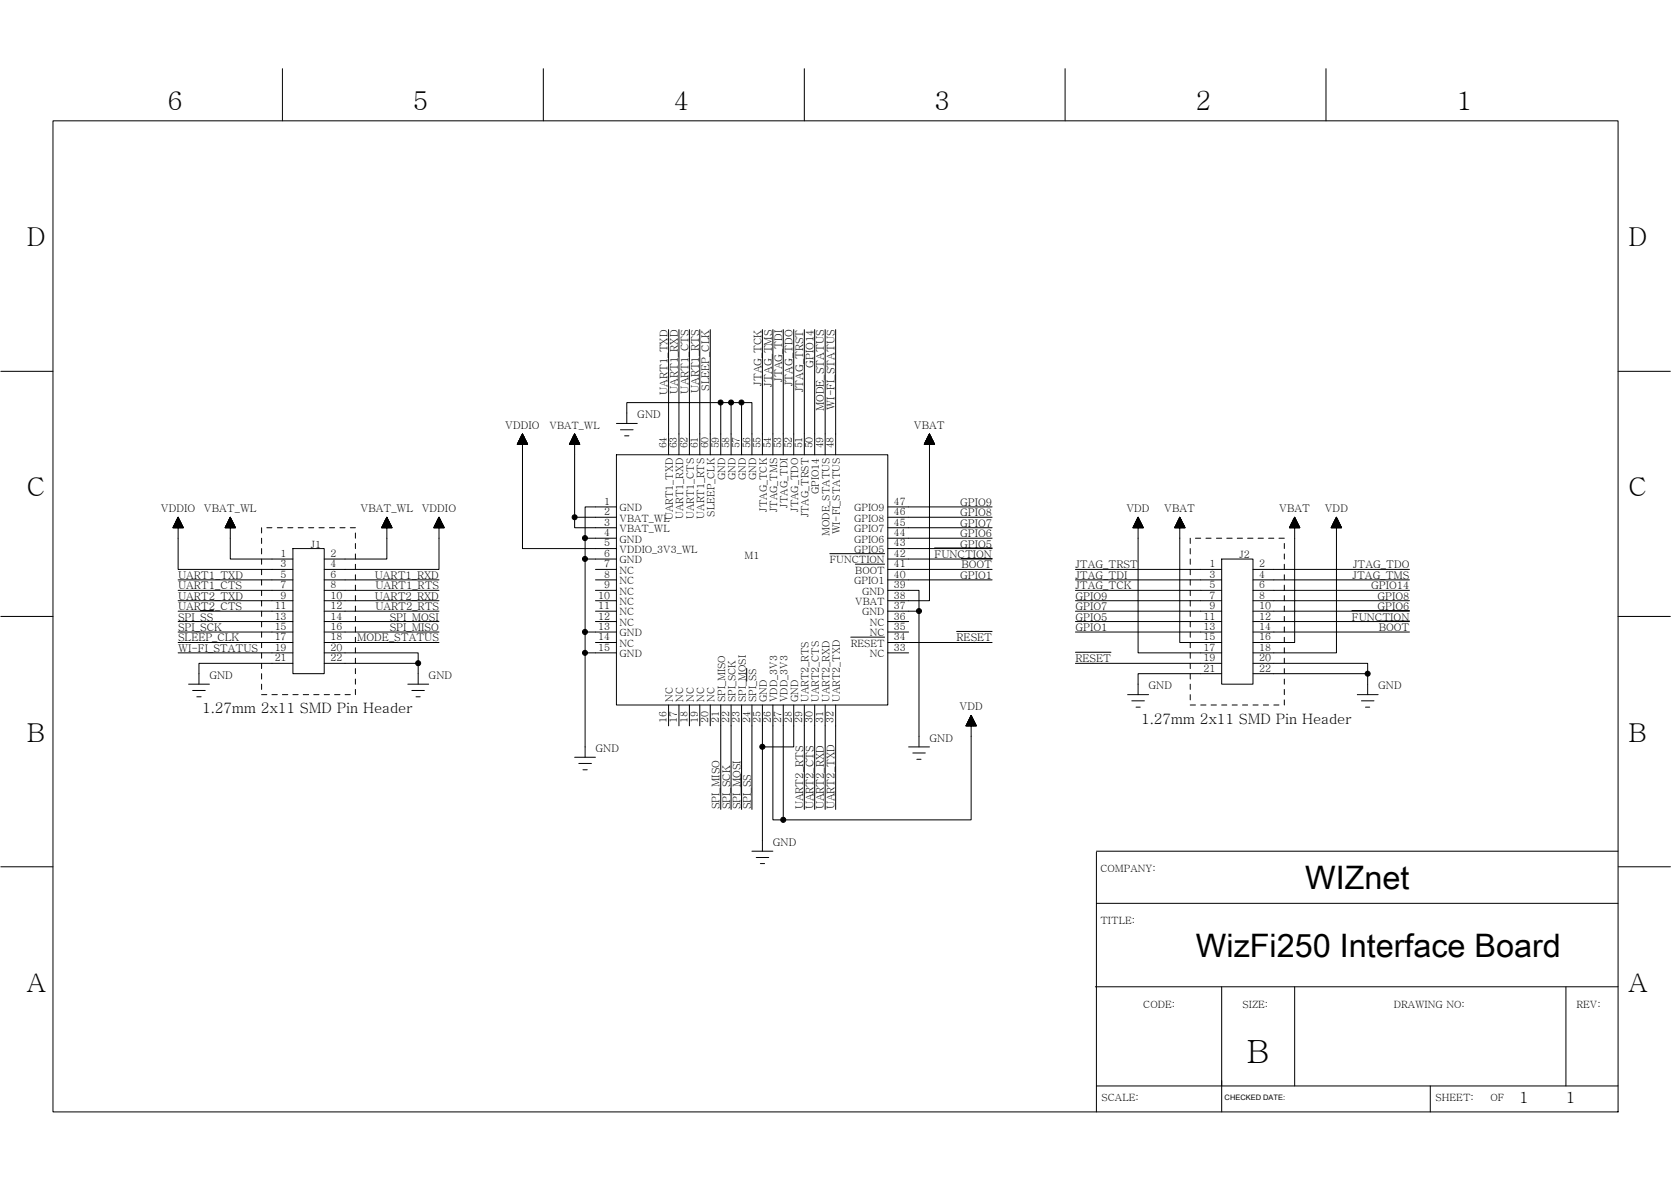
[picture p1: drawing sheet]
<svg xmlns="http://www.w3.org/2000/svg" width="297mm" height="210mm" viewBox="0 0 297 210" stroke-linecap="round" stroke-linejoin="round" font-family="sans-serif">
<g fill="none" stroke="#000" stroke-width=".18">
<path d="M50.2 12.2v9.3M96.6 12.2v9.3M143 12.2v9.3M189.3 12.2v9.3M235.7 12.2v9.3M9.4 21.5h278.2v176.2h-278.2zM118.8 58.6v22.3M120.7 58.6v22.3M122.6 58.6v22.3M124.4 58.6v22.3M126.3 58.6v22.3M135.5 58.6v22.3"/>
<path d="M137.4 58.6v22.3M139.2 58.6v22.3M141.1 58.6v22.3M143 58.6v22.3M144.8 58.6v22.3M146.7 58.6v22.3M148.5 58.6v22.3M.1 66h9.3M92 78.9v.1M92 78.9l1.8 .1h-1.9M92 78.8h1.7M92.1 79v-.2h1.6v.2"/>
<path d="M92.1 78.7h1.6M92.1 78.6v.4M92.1 78.6h1.5v.4M92.2 78.5h1.4M92.2 78.4v.6M92.2 78.5h1.3v.5M92.2 78.4h1.3M92.3 78.3v.7M92.3 78.3h1.2v.7M92.3 78.3h1.1M92.3 78.1v.9M92.3 78.2h1.1v.8"/>
<path d="M92.4 78.1h1M92.4 78v1M92.4 78h.9v1M92.5 78h.8M92.5 77.8v1.2M92.5 77.9h.7v1.1M92.6 77.8h.6M92.6 77.7v1.3M92.6 77.7h.6v1.3M92.6 77.7h.5M92.6 77.5v1.5M92.6 77.6h.5v1.4"/>
<path d="M92.7 77.5h.4M92.7 77.4h.3v1.6M92.8 77.2v1.8M92.8 77.3h.2v1.7M92.8 77.2h.1M92.9 77.2v1.8M92.9 77.2h.1M92.9 77.2l.9 1.8h-1.9l1-1.8v20.3h16.7M93 77.4h-.3v1.6M101.3 78.9v.1M101.3 78.9l1.8 .1h-1.9M101.3 78.8h1.7"/>
<path d="M101.3 79v-.2h1.7v.2M101.4 78.7h1.5M101.4 78.6v.4M101.4 78.6h1.5v.4M101.4 78.5h1.5M101.5 78.4v.6M101.5 78.5h1.3v.5M101.5 78.4h1.3M101.6 78.3v.7M101.6 78.3h1.1v.7M101.6 78.3h1.1M101.6 78.1v.9"/>
<path d="M101.6 78.2h1.1v.8M101.7 78.1h.9M101.7 78h.9v1M101.8 77.8v1.2M101.8 77.9h.7v1.1M101.8 77.8h.7M101.9 77.7v1.3M101.9 77.7h.6v1.3M101.9 77.7h.5M101.9 77.5v1.5M101.9 77.6h.5v1.4M102 77.5h.3"/>
<path d="M102 77.4v1.6M102 77.4h.3v1.6M102 77.4h.3M102.1 77.2v1.8M102.1 77.3h.1v1.7M102.1 77.2h.1M102.1 77.2l1 1.8h-1.9l.9-1.8v16.6h7.5M102.5 78h-.8v1M109.6 75.3h3.7M110.3 76.4h2.2M111 77.5h.8M128.1 71.6h-16.7v3.7"/>
<path d="M128.1 71.6v9.3M128.1 71.6h3.7M130 71.6v9.3M131.8 71.6h1.9v9.3M131.8 71.6v9.3M164.3 78.9l1.8 .1h-1.8M164.3 78.9v.1M164.4 78.8h1.7M164.4 79v-.2h1.6v.2M164.4 78.7h1.6M164.5 78.6h1.5v.4M164.5 78.6v.4"/>
<path d="M164.5 78.5h1.4M164.6 78.5h1.3v.5M164.6 78.4v.6M164.6 78.4h1.3M164.6 78.3h1.2v.7M164.6 78.3v.7M164.7 78.3h1.1M164.7 78.2h1v.8M164.7 78.1v.9M164.7 78.1h1M164.8 78h.8v1M164.8 78v1"/>
<path d="M164.8 78h.8M164.8 77.8v1.2M164.8 77.9h.8v1.1M164.9 77.8h.7M164.9 77.7v1.3M164.9 77.7h.6v1.3M165 77.7h.5M165 77.5v1.5M165 77.6h.5v1.4M165.1 77.5h.3M165.1 77.4h.3v1.6M165.1 77.2v1.8"/>
<path d="M165.1 77.3h.2v1.7M165.2 77.2h.1M165.2 77.2l.9 1.8h-1.8l.9-1.8v29.6h-7.4M165.2 77.2v1.8M165.3 77.4h-.2v1.6M287.6 66h9.3M30.8 93.7v.1h1.8M30.8 93.7l1.8 .1M30.8 93.7h1.7M30.9 93.8v-.2h1.6v.2M30.9 93.5h1.5M30.9 93.5h1.5v.3"/>
<path d="M30.9 93.4v.4M30.9 93.4h1.5M31 93.3h1.3v.5M31 93.3v.5M31 93.2h1.3M31.1 93.2h1.2v.6M31.1 93.1v.7M31.1 93.1h1.1M31.2 93v.8M31.2 93h1v.8M31.2 92.9h.9M31.2 92.9h.9v.9"/>
<path d="M31.3 92.7h.7v1.1M31.3 92.6v1.2M31.3 92.6h.7M31.4 92.5v1.3M31.4 92.6h.6v1.2M31.4 92.5h.5M31.4 92.4v1.4M31.4 92.4h.5v1.4M31.5 92.4h.3M31.5 92.2v1.6M31.5 92.3h.3v1.5M31.6 92.2h.2"/>
<path d="M31.6 92.1v1.7M31.6 92.1h.1v1.7M31.6 92.1h.1M31.7 92v1.8M31.7 92h.1M31.7 92l.9 1.8h-1.8l.9-1.8v9.2h20.4M32.1 92.8h-.8l-.1 1M40 93.7l1.8 .1M40 93.7v.1h1.9M40.1 93.7h1.7M40.1 93.8v-.2h1.6v.2M40.1 93.5h1.6"/>
<path d="M40.2 93.5h1.5v.3M40.2 93.4v.4M40.2 93.4h1.5M40.3 93.3h1.3v.5M40.3 93.3v.5M40.3 93.2h1.3M40.3 93.2h1.2v.6M40.3 93.1v.7M40.4 93.1h1.1M40.4 93v.8M40.4 93h1.1v.8M40.4 92.9h1"/>
<path d="M40.5 92.9h.9v.9M40.6 92.7h.7v1.1M40.6 92.5v1.3M40.6 92.6h.6v1.2M40.7 92.5h.5M40.7 92.4v1.4M40.7 92.4h.5v1.4M40.8 92.4h.3M40.8 92.2v1.6M40.8 92.3h.3v1.5M40.8 92.2h.3M40.8 92.1v1.7"/>
<path d="M40.8 92.1h.2v1.7M40.9 92.1h.1M40.9 92v1.8M40.9 92l1 1.8h-1.9l.9-1.8v7.4h11.2M40.9 92h.1M41.3 92.6h-.7v1.2M41.3 92.8h-.8v1M46.5 93.8v1M46.5 95.7v.9M46.5 97.5v1M46.5 99.4v.9M47.4 93.8h.9"/>
<path d="M49.3 93.8h.9M51.2 93.8h.9M52.1 97.5h5.5v22.3h-5.5zM53 93.8h.9M54.9 93.8h.9M56.7 93.8h.9M58.6 93.8h.9M60.4 93.8h.9M62.3 93.8h.9M63.2 94.8v.9M63.2 96.6v.9M63.2 98.5v.9"/>
<path d="M67.8 93.8h1.9M67.9 93.7v.1M67.9 93.7l1.8 .1M67.9 93.7h1.7M67.9 93.8v-.2h1.7v.2M68 93.5h1.5M68 93.4v.4M68 93.5h1.5v.3M68.1 93.4h1.4M68.1 93.3v.5M68.1 93.3h1.3v.5M68.1 93.2h1.3"/>
<path d="M68.2 93.1v.7M68.2 93.2h1.2v.6M68.2 93.1h1.1M68.2 93v.8M68.2 93h1.1v.8M68.3 92.9h1M68.3 92.8v1M68.3 92.9h.9v.9M68.3 92.8h.9M68.4 92.6v1.2M68.4 92.7h.7v1.1M68.4 92.6h.7"/>
<path d="M68.5 92.6h.6v1.2M68.6 92.4h.4v1.4M68.6 92.2v1.6M68.6 92.3h.3v1.5M68.6 92.2h.3M68.7 92.1h.1v1.7M68.8 92h.1M68.8 92v1.8M68.8 92l.9 1.8h-1.9l1-1.8v7.4h-11.2M68.8 92.1l-.1 1.7M69 92.4h-.4v1.4M69 92.5h-.5v1.3"/>
<path d="M77.1 93.8h1.9M77.1 93.7v.1M77.1 93.7l1.8 .1M77.2 93.7h1.7M77.2 93.8v-.2h1.7v.2M77.3 93.5h1.5M77.3 93.4v.4M77.3 93.5h1.5v.3M77.3 93.4h1.4M77.4 93.3v.5M77.4 93.3h1.3v.5M77.4 93.2h1.3"/>
<path d="M77.4 93.1v.7M77.4 93.2h1.2v.6M77.5 93.1h1.1M77.5 93v.8M77.5 93h1v.8M77.6 92.9h.9M77.6 92.8v1M77.6 92.9h.9v.9M77.6 92.8h.9M77.7 92.6v1.2M77.7 92.7h.7v1.1M77.7 92.6h.7"/>
<path d="M77.7 92.5v1.3M77.7 92.6h.6v1.2M77.8 92.5h.5M77.8 92.4v1.4M77.8 92.4h.4v1.4M77.8 92.4h.4M77.9 92.3h.3v1.5M78 92.1h.1v1.7M78 92h.1M78 92v1.8M78 92l1 1.8h-1.9l.9-1.8v9.2h-20.4M78.1 92.1l-.1 1.7"/>
<path d="M78.1 92.2h-.2v1.6M102.1 92h7.5M104 95.7h5.6M109.6 80.9h48.2v44.4h-48.2zM109.6 99.4h-5.6v13M109.6 90.1h-5.6v9.3M147.5 98.4h9.7M157.8 95.7h18.6M157.8 93.8h18.6M157.8 90.1h18.6M157.8 92h18.6M157.8 97.5h18.6"/>
<path d="M157.8 99.4h18.6M166.1 97.4h10.3M170.9 99.3h5.5M201.4 93.7l1.8 .1M201.4 93.7v.1h1.8M201.5 93.7h1.7M201.5 93.8v-.2h1.6v.2M201.5 93.5h1.6M201.6 93.5h1.5v.3M201.6 93.4v.4M201.6 93.4h1.4M201.7 93.3h1.3v.5"/>
<path d="M201.7 93.3v.5M201.7 93.2h1.2M201.7 93.2h1.2v.6M201.7 93.1v.7M201.8 93.1h1.1M201.8 93h1v.8M201.8 93v.8M201.8 92.9h1M201.9 92.9h.9v.9M201.9 92.6v1.2M201.9 92.7h.8v1.1M202 92.6h.6"/>
<path d="M202 92.5v1.3M202 92.6h.6v1.2M202.1 92.5h.5M202.1 92.4v1.4M202.1 92.4h.4v1.4M202.1 92.4h.4M202.2 92.2v1.6M202.2 92.3h.3v1.5M202.2 92.2h.2M202.2 92.1v1.7M202.2 92.1h.2v1.7M202.3 92.1h.1"/>
<path d="M202.3 92l.9 1.8h-1.8l.9-1.8v24.1h14.9M202.3 92v1.8M202.3 92h.1M202.7 92.8h-.8v1M208.8 93.7v.1h1.9M208.8 93.7l1.8 .1M208.9 93.7h1.7M208.9 93.8v-.2h1.7v.2M209 93.5h1.5M209 93.4v.4M209 93.5h1.5v.3M209 93.4h1.4"/>
<path d="M209.1 93.3v.5M209.1 93.3h1.3v.5M209.1 93.2h1.3M209.1 93.1v.7M209.1 93.2h1.2v.6M209.2 93.1h1.1M209.2 93v.8M209.2 93h1.1v.8M209.3 92.9h.9M209.3 92.9h.9v.9M209.4 92.6v1.2M209.4 92.7h.7v1.1"/>
<path d="M209.4 92.6h.7M209.4 92.6h.6v1.2M209.5 92.4h.4v1.4M209.6 92.2v1.6M209.6 92.3h.3v1.5M209.6 92.2h.2M209.7 92.1v1.7M209.7 92.1h.1v1.7M209.7 92.1h.1M209.7 92v1.8M209.7 92h.1M209.7 92l1 1.8h-1.9l.9-1.8v22.2h7.5"/>
<path d="M209.9 92.4h-.4v1.4M210 92.5h-.5l-.1 1.3M210.1 92.8h-.8v1M211.6 95.7v.9M211.6 97.5v1M211.6 99.4v.9M212.5 95.7h.9M214.4 95.7h.9M216.2 95.7h1M217.2 99.4h5.5v22.2h-5.5zM218.1 95.7h.9M219.9 95.7h1"/>
<path d="M221.8 95.7h.9M223.6 95.7h1M225.5 95.7h.9M227.3 95.7h1M228.3 96.6v.9M228.3 98.5v.9M229.3 93.7v.1M229.3 93.7l1.8 .1h-1.9M229.3 93.7h1.7M229.3 93.8v-.2h1.7v.2M229.4 93.5h1.5M229.4 93.4v.4"/>
<path d="M229.4 93.5h1.5v.3M229.4 93.4h1.4M229.5 93.3v.5M229.5 93.3h1.3v.5M229.5 93.2h1.3M229.5 93.1v.7M229.5 93.2h1.2v.6M229.6 93.1h1.1M229.6 93v.8M229.6 93h1v.8M229.7 92.9h.9M229.7 92.8v1"/>
<path d="M229.7 92.9h.9v.9M229.7 92.8h.8M229.8 92.6v1.2M229.8 92.7h.7v1.1M229.8 92.6h.7M229.8 92.6h.6v1.2M229.9 92.4v1.4M229.9 92.4h.5v1.4M230 92.4h.3M230 92.2v1.6M230 92.3h.3v1.5M230 92.2h.2"/>
<path d="M230.1 92.1v1.7M230.1 92.1h.1v1.7M230.1 92.1h.1M230.1 92v1.8M230.1 92h.1M230.1 92l1 1.8h-1.9l.9-1.8v22.2h-7.4M230.4 92.5h-.5l-.1 1.3M236.7 93.7v.1M236.7 93.7l1.8 .1h-1.9M236.7 93.7h1.7M236.7 93.8v-.2h1.7v.2M236.8 93.5h1.5"/>
<path d="M236.8 93.4v.4M236.8 93.5h1.5v.3M236.9 93.4h1.4M236.9 93.3v.5M236.9 93.3h1.3v.5M236.9 93.2h1.3M237 93.1v.7M237 93.2h1.1v.6M237 93.1h1.1M237 93v.8M237 93h1.1v.8M237.1 92.9h.9"/>
<path d="M237.1 92.8v1M237.1 92.9h.9v.9M237.1 92.8h.9M237.2 92.6v1.2M237.2 92.7h.7v1.1M237.2 92.6h.7M237.3 92.5v1.3M237.3 92.6h.5v1.2M237.3 92.5h.5M237.3 92.4h.5v1.4M237.4 92.2v1.6M237.4 92.3h.3v1.5"/>
<path d="M237.4 92.2h.3M237.5 92.1h.1v1.7M237.6 92v1.8M237.6 92h.1M237.6 92l.9 1.8h-1.9l1-1.8v24.1h-14.9M237.6 92.1l-.1 1.7M237.7 92.4h-.3l-.1 1.4M.1 109.6h9.3M31.7 103.1h20.4M31.7 105h20.4M31.7 106.8h20.4M31.7 108.7h20.4"/>
<path d="M31.7 110.5h20.4M31.7 112.4h20.4M31.7 114.2h20.4M31.7 116.1h20.4M35.6 108.6h2.3M46.5 101.2v1M46.5 103.1v.9M46.5 105v.9M46.5 106.8v1M46.5 108.7v.9M46.5 110.5v1M46.5 112.4v.9"/>
<path d="M46.5 114.2v1M46.5 116.1v.9M46.5 117.9v1M46.5 119.8v.9M52.1 117.9h-16.7v3.7M57.6 116.1h16.7v1.8M63.2 100.3v.9M63.2 102.2v.9M63.2 104v1M63.2 105.9v.9M63.2 107.8v.9M63.2 109.6v.9"/>
<path d="M63.2 111.5v.9M63.2 113.3v.9M63.2 115.2v.9M63.2 117v.9M63.2 118.9v.9M74.3 117.9v3.7M74.3 117.9h-16.7M78 103.1h-20.4M78 105h-20.4M78 106.8h-20.4M78 108.7h-20.4M78 110.5h-20.4"/>
<path d="M78 112.4h-20.4M78 114.2h-20.4M104 116.1v18.5M105.9 101.2h3.7M105.9 103.1h3.7M105.9 105h3.7M105.9 106.8h3.7M105.9 108.7h3.7M105.9 110.5h3.7M105.9 114.2h3.7M109.6 112.4h-5.6v3.7h5.6M132.7 118.8v2.3"/>
<path d="M151.2 113.3h6M152 100.3h5.2M157.8 105h5.6v3.7h-5.6M157.8 101.2h18.6M157.8 103.1h18.6M157.8 110.5h3.7M157.8 112.4h3.7M157.8 114.2h18.6M157.8 116.1h3.7M163.4 108.7v24.1M170 112.3h6.4M191.2 106.8h26"/>
<path d="M191.2 108.7h26M191.2 110.5h26M191.2 112.4h26M191.2 117.9h26M191.2 101.2h26M191.2 103.1h26M191.2 105h26M191.2 116h6.3M211.6 101.2v1M211.6 103.1v.9M211.6 105v.9M211.6 106.8v1"/>
<path d="M211.6 108.7v.9M211.6 110.5v1M211.6 112.4v.9M211.6 114.2v1M211.6 116.1v.9M211.6 117.9v1M211.6 119.8v.9M217.2 119.8h-14.9v3.7M222.7 117.9h20.4v1.9M228.3 100.3v.9M228.3 102.2v.9M228.3 104v1"/>
<path d="M228.3 105.9v.9M228.3 107.8v.9M228.3 109.6v.9M228.3 111.5v.9M228.3 113.3v.9M228.3 115.2v.9M228.3 117v.9M228.3 118.9v.9M240.3 108.6h10.2M243.1 119.8h-20.4M243.1 119.8v3.7M245.1 110.4h5.4"/>
<path d="M250.5 105h-27.8M250.5 106.8h-27.8M250.5 108.7h-27.8M250.5 110.5h-27.8M250.5 112.4h-27.8M250.5 101.2h-27.8M250.5 103.1h-27.8M287.6 109.6h9.3M33.5 121.6h3.7M34.2 122.8h2.3M35 123.9h.7M46.5 121.6v1"/>
<path d="M46.5 123.5h.9M48.3 123.5h1M50.2 123.5h1M52.1 123.5h.9M53.9 123.5h1M55.8 123.5h.9M57.6 123.5h1M59.5 123.5h.9M61.3 123.5h1M63.2 120.7v.9M63.2 122.6v.9M72.5 121.6h3.7"/>
<path d="M73.2 122.8h2.2M74 123.9h.7M102.1 134.6h3.8M102.9 135.7h2.2M103.6 136.9h.8M118.8 125.3v3.8M120.7 125.3v3.8M122.6 125.3v3.8M124.4 125.3v3.8M126.3 125.3v3.8M128.1 125.3v18.6M130 125.3v18.6"/>
<path d="M131.7 137.6v2.4M131.8 125.3v18.6M133.7 125.3v18.6M135.5 125.3v7.5h5.6v-7.5M135.5 132.8v18.5M137.4 125.3v20.5h1.8M139.2 125.3v20.5M143 125.3v18.6M144.8 125.3v18.6M146.7 125.3v18.6M148.5 125.3v18.6M161.5 132.8h3.7"/>
<path d="M162.3 133.9h2.2M163 135h.7M171.7 129.1h1.9M171.7 129v.1M171.7 129l1.8 .1M171.8 128.9h1.7M171.8 128.8v.3M171.8 128.9h1.7v.2M171.8 128.8h1.6M171.9 128.7v.4M171.9 128.7h1.5v.4M171.9 128.6h1.5"/>
<path d="M172 128.5v.6M172 128.5h1.3v.6M172 128.5h1.3M172.1 129.1v-.7h1.1v.7M172.1 128.3h1.1M172.1 128.2v.9M172.1 128.2h1v.9M172.2 128.2h.9M172.2 128v1.1M172.2 128.1h.9v1M172.2 128h.9M172.3 127.9v1.2"/>
<path d="M172.3 128h.7v1.1M172.3 127.9h.7M172.3 127.7v1.4M172.3 127.8h.6v1.3M172.4 127.7h.5M172.4 127.6v1.5M172.4 127.7h.5v1.4M172.5 127.6h.3M172.5 127.4v1.7M172.5 127.5h.3v1.6M172.5 127.4h.2M172.6 127.3v1.8"/>
<path d="M172.6 127.4h.1v1.7M172.6 127.3h.1M172.6 127.2v1.9M172.6 127.2h.1M172.6 127.2l1 1.9h-1.9l.9-1.9v18.6h-33.4M200.4 123.5h3.8M201.2 124.6h2.2M201.9 125.7h.8M211.6 121.6v1M211.6 123.5v.9M211.6 125.3h.9M213.4 125.3h1"/>
<path d="M215.3 125.3h.9M217.2 125.3h.9M219 125.3h.9M220.9 125.3h.9M222.7 125.3h.9M224.6 125.3h.9M226.4 125.3h.9M228.3 120.7v.9M228.3 122.6v.9M228.3 124.4v.9M241.3 123.5h3.7M242 124.6h2.2"/>
<path d="M242.7 125.7h.8M.1 154.1h9.3M133.7 151.3h3.7M134.4 152.5h2.2M135.2 153.5h.7M194.9 151.5v46.2M194.9 151.3h92.7M287.7 154.1h9.2M194.7 175.5h92.9M194.9 160.6h92.7M217.2 175.5v22.2M230.1 175.5v17.6"/>
<path d="M278.4 175.5v17.6M194.9 193.1h92.7M254.3 193.1v4.6"/>
</g>
<g fill="#000" stroke="#000" stroke-width=".18">
<circle cx="128.1" cy="71.6" r=".45"/>
<circle cx="130" cy="71.6" r=".45"/>
<circle cx="131.8" cy="71.6" r=".45"/>
<circle cx="102.1" cy="92" r=".45"/>
<circle cx="104" cy="99.4" r=".45"/>
<circle cx="104" cy="95.7" r=".45"/>
<circle cx="74.3" cy="117.9" r=".45"/>
<circle cx="104" cy="112.4" r=".45"/>
<circle cx="104" cy="116.1" r=".45"/>
<circle cx="163.4" cy="108.6" r=".45"/>
<circle cx="243.1" cy="119.8" r=".45"/>
<circle cx="135.5" cy="132.8" r=".45"/>
<circle cx="139.2" cy="145.8" r=".45"/>
</g>
<g font-size="5.8">
<text x="232" y="158.1">WIZnet</text>
<text x="212.6" y="170.1">WizFi250 Interface Board</text>
</g>
<text font-size="5.7" x="221.6" y="189">B</text>
<g font-size="4.6">
<text x="29.8" y="19.6">6</text>
<text x="73.4" y="19.6">5</text>
<text x="119.8" y="19.6">4</text>
<text x="166.1" y="19.6">3</text>
<text x="212.5" y="19.6">2</text>
<text x="258.9" y="19.6">1</text>
<text x="4.8" y="43.7">D</text>
<text x="289.5" y="43.7">D</text>
<text x="4.8" y="88.3">C</text>
<text x="289.5" y="88.3">C</text>
<text x="4.8" y="131.8">B</text>
<text x="289.5" y="131.8">B</text>
<text x="4.8" y="176.4">A</text>
<text x="289.5" y="176.4">A</text>
</g>
<g font-size="2.8">
<text x="270" y="196.1">1</text>
<text x="278.4" y="196.1">1</text>
</g>
<g font-size="2.5">
<text x="35.9" y="126.9">1.27mm 2x11 SMD Pin Header</text>
<text x="202.9" y="128.7">1.27mm 2x11 SMD Pin Header</text>
</g>
<g font-size="1.9">
<text x="144.6" y="65.4" transform="rotate(-90 144.6 65.4)">GPIO14</text>
<text x="118.7" y="70.2" transform="rotate(-90 118.7 70.2)">UART1_TXD</text>
<text x="120.5" y="70" transform="rotate(-90 120.5 70)">UART1_RXD</text>
<text x="122.4" y="70" transform="rotate(-90 122.4 70)">UART1_CTS</text>
<text x="124.2" y="69.9" transform="rotate(-90 124.2 69.9)">UART1_RTS</text>
<text x="126.1" y="69.5" transform="rotate(-90 126.1 69.5)">SLEEP_CLK</text>
<text x="135.4" y="68.6" transform="rotate(-90 135.4 68.6)">JTAG_TCK</text>
<text x="137.2" y="68.7" transform="rotate(-90 137.2 68.7)">JTAG_TMS</text>
<text x="139.1" y="67.9" transform="rotate(-90 139.1 67.9)">JTAG_TDI</text>
<text x="140.9" y="68.6" transform="rotate(-90 140.9 68.6)">JTAG_TDO</text>
<text x="142.8" y="69.7" transform="rotate(-90 142.8 69.7)">JTAG_TRST</text>
<text x="89.8" y="76.2">VDDIO</text>
<text x="113.3" y="74.4">GND</text>
<text x="146.5" y="73.2" transform="rotate(-90 146.5 73.2)">MODE_STATUS</text>
<text x="148.3" y="72.8" transform="rotate(-90 148.3 72.8)">WI-FI_STATUS</text>
<text x="162.5" y="76.2">VBAT</text>
<text x="170.7" y="89.9">GPIO9</text>
<text x="28.6" y="91">VDDIO</text>
<text x="36.3" y="91">VBAT_WL</text>
<text x="64.1" y="91">VBAT_WL</text>
<text x="75" y="91">VDDIO</text>
<text x="170.7" y="95.5">GPIO6</text>
<text x="170.7" y="93.7">GPIO7</text>
<text x="170.7" y="91.8">GPIO8</text>
<text x="200.2" y="91">VDD</text>
<text x="207" y="91">VBAT</text>
<text x="227.4" y="91">VBAT</text>
<text x="235.5" y="91">VDD</text>
<text x="166.1" y="99.2">FUNCTION</text>
<text x="170.7" y="97.4">GPIO5</text>
<text x="170.9" y="101.1">BOOT</text>
<text x="191.2" y="101.1">JTAG_TRST</text>
<text x="240.5" y="101.1">JTAG_TDO</text>
<text x="31.7" y="102.9">UART1_TXD</text>
<text x="31.7" y="104.8">UART1_CTS</text>
<text x="31.7" y="106.6">UART2_TXD</text>
<text x="66.6" y="102.9">UART1_RXD</text>
<text x="66.6" y="106.6">UART2_RXD</text>
<text x="66.7" y="104.8">UART1_RTS</text>
<text x="170.7" y="102.9">GPIO1</text>
<text x="191.2" y="102.9">JTAG_TDI</text>
<text x="191.2" y="104.8">JTAG_TCK</text>
<text x="191.2" y="106.6">GPIO9</text>
<text x="240.5" y="102.9">JTAG_TMS</text>
<text x="243.8" y="104.8">GPIO14</text>
<text x="244.9" y="106.6">GPIO8</text>
<text x="31.7" y="112.2">SPI_SCK</text>
<text x="31.7" y="108.5">UART2_CTS</text>
<text x="31.7" y="110.3">SPI_SS</text>
<text x="66.7" y="108.5">UART2_RTS</text>
<text x="69.3" y="112.2">SPI_MISO</text>
<text x="69.3" y="110.3">SPI_MOSI</text>
<text x="191.2" y="108.5">GPIO7</text>
<text x="191.2" y="110.3">GPIO5</text>
<text x="191.2" y="112.2">GPIO1</text>
<text x="240.3" y="110.3">FUNCTION</text>
<text x="244.9" y="108.5">GPIO6</text>
<text x="245.1" y="112.2">BOOT</text>
<text x="31.7" y="114">SLEEP_CLK</text>
<text x="31.7" y="115.9">WI-FI_STATUS</text>
<text x="63.5" y="114">MODE_STATUS</text>
<text x="170" y="114">RESET</text>
<text x="191.2" y="117.8">RESET</text>
<text x="37.2" y="120.7">GND</text>
<text x="76.2" y="120.7">GND</text>
<text x="204.2" y="122.6">GND</text>
<text x="245" y="122.6">GND</text>
<text x="165.2" y="131.8">GND</text>
<text x="170.6" y="126.3">VDD</text>
<text x="105.9" y="133.7">GND</text>
<text x="127.9" y="143.9" transform="rotate(-90 127.9 143.9)">SPI_MISO</text>
<text x="129.8" y="143.9" transform="rotate(-90 129.8 143.9)">SPI_SCK</text>
<text x="131.6" y="143.9" transform="rotate(-90 131.6 143.9)">SPI_MOSI</text>
<text x="133.5" y="143.9" transform="rotate(-90 133.5 143.9)">SPI_SS</text>
<text x="142.8" y="143.9" transform="rotate(-90 142.8 143.9)">UART2_RTS</text>
<text x="144.6" y="143.9" transform="rotate(-90 144.6 143.9)">UART2_CTS</text>
<text x="146.5" y="143.9" transform="rotate(-90 146.5 143.9)">UART2_RXD</text>
<text x="148.3" y="143.9" transform="rotate(-90 148.3 143.9)">UART2_TXD</text>
<text x="137.4" y="150.4">GND</text>
</g>
<g font-size="1.8">
<text x="97.7" y="76.2">VBAT_WL</text>
<text x="118.5" y="79.7" transform="rotate(-90 118.5 79.7)">64</text>
<text x="120.3" y="79.7" transform="rotate(-90 120.3 79.7)">63</text>
<text x="122.2" y="79.7" transform="rotate(-90 122.2 79.7)">62</text>
<text x="124.1" y="79.7" transform="rotate(-90 124.1 79.7)">61</text>
<text x="125.9" y="79.7" transform="rotate(-90 125.9 79.7)">60</text>
<text x="127.8" y="79.7" transform="rotate(-90 127.8 79.7)">59</text>
<text x="129.6" y="79.7" transform="rotate(-90 129.6 79.7)">58</text>
<text x="131.5" y="79.7" transform="rotate(-90 131.5 79.7)">57</text>
<text x="133.3" y="79.7" transform="rotate(-90 133.3 79.7)">56</text>
<text x="135.2" y="79.7" transform="rotate(-90 135.2 79.7)">55</text>
<text x="137" y="79.7" transform="rotate(-90 137 79.7)">54</text>
<text x="138.9" y="79.7" transform="rotate(-90 138.9 79.7)">53</text>
<text x="140.7" y="79.7" transform="rotate(-90 140.7 79.7)">52</text>
<text x="142.6" y="79.7" transform="rotate(-90 142.6 79.7)">51</text>
<text x="144.4" y="79.7" transform="rotate(-90 144.4 79.7)">50</text>
<text x="146.3" y="79.7" transform="rotate(-90 146.3 79.7)">49</text>
<text x="148.1" y="79.7" transform="rotate(-90 148.1 79.7)">48</text>
<text x="107.4" y="89.7">1</text>
<text x="128.9" y="85.4" transform="rotate(-90 128.9 85.4)">GND</text>
<text x="130.7" y="85.4" transform="rotate(-90 130.7 85.4)">GND</text>
<text x="132.6" y="85.4" transform="rotate(-90 132.6 85.4)">GND</text>
<text x="134.4" y="85.4" transform="rotate(-90 134.4 85.4)">GND</text>
<text x="145.6" y="87.9" transform="rotate(-90 145.6 87.9)">GPIO14</text>
<text x="158.9" y="89.7">47</text>
<text x="107.4" y="91.6">2</text>
<text x="107.4" y="93.5">3</text>
<text x="107.4" y="95.3">4</text>
<text x="110.1" y="90.9">GND</text>
<text x="110.1" y="92.7">VBAT_WL</text>
<text x="110.1" y="94.6">VBAT_WL</text>
<text x="119.6" y="92.4" transform="rotate(-90 119.6 92.4)">UART1_TXD</text>
<text x="121.5" y="92.3" transform="rotate(-90 121.5 92.3)">UART1_RXD</text>
<text x="123.3" y="92.3" transform="rotate(-90 123.3 92.3)">UART1_CTS</text>
<text x="125.2" y="92.2" transform="rotate(-90 125.2 92.2)">UART1_RTS</text>
<text x="127" y="91.8" transform="rotate(-90 127 91.8)">SLEEP_CLK</text>
<text x="136.3" y="91" transform="rotate(-90 136.3 91)">JTAG_TCK</text>
<text x="138.2" y="91.1" transform="rotate(-90 138.2 91.1)">JTAG_TMS</text>
<text x="140" y="90.2" transform="rotate(-90 140 90.2)">JTAG_TDI</text>
<text x="141.9" y="91" transform="rotate(-90 141.9 91)">JTAG_TDO</text>
<text x="143.7" y="92" transform="rotate(-90 143.7 92)">JTAG_TRST</text>
<text x="147.4" y="95.3" transform="rotate(-90 147.4 95.3)">MODE_STATUS</text>
<text x="149.3" y="95" transform="rotate(-90 149.3 95)">WI-FI_STATUS</text>
<text x="151.8" y="94.6">GPIO7</text>
<text x="151.8" y="92.7">GPIO8</text>
<text x="151.8" y="90.9">GPIO9</text>
<text x="158.9" y="95.3">44</text>
<text x="158.9" y="93.5">45</text>
<text x="158.9" y="91.6">46</text>
<text x="49.9" y="99">1</text>
<text x="49.9" y="100.9">3</text>
<text x="55.2" y="97.4">J1</text>
<text x="58.7" y="99">2</text>
<text x="58.7" y="100.9">4</text>
<text x="107.4" y="97.2">5</text>
<text x="107.4" y="99">6</text>
<text x="107.4" y="100.9">7</text>
<text x="110.1" y="96.5">GND</text>
<text x="110.1" y="98.3">VDDIO_3V3_WL</text>
<text x="110.1" y="100.2">GND</text>
<text x="132.3" y="99.4">M1</text>
<text x="147.5" y="100.2">FUNCTION</text>
<text x="151.8" y="98.3">GPIO5</text>
<text x="151.8" y="96.5">GPIO6</text>
<text x="158.9" y="100.9">41</text>
<text x="158.9" y="99">42</text>
<text x="158.9" y="97.2">43</text>
<text x="215" y="100.9">1</text>
<text x="220.3" y="99.2">J2</text>
<text x="223.8" y="100.9">2</text>
<text x="49.9" y="102.7">5</text>
<text x="49.9" y="104.6">7</text>
<text x="49.9" y="106.4">9</text>
<text x="58.7" y="102.7">6</text>
<text x="58.7" y="104.6">8</text>
<text x="58.7" y="106.4">10</text>
<text x="106.3" y="106.4">10</text>
<text x="107.4" y="102.7">8</text>
<text x="107.4" y="104.6">9</text>
<text x="110.1" y="102">NC</text>
<text x="110.1" y="103.9">NC</text>
<text x="110.1" y="105.7">NC</text>
<text x="110.1" y="107.6">NC</text>
<text x="151.8" y="103.9">GPIO1</text>
<text x="152" y="107.6">VBAT</text>
<text x="152" y="102">BOOT</text>
<text x="153.2" y="105.7">GND</text>
<text x="158.9" y="106.4">38</text>
<text x="158.9" y="104.6">39</text>
<text x="158.9" y="102.7">40</text>
<text x="215" y="102.7">3</text>
<text x="215" y="104.6">5</text>
<text x="215" y="106.4">7</text>
<text x="223.8" y="102.7">4</text>
<text x="223.8" y="104.6">6</text>
<text x="223.8" y="106.4">8</text>
<text x="48.8" y="108.3">11</text>
<text x="48.8" y="110.2">13</text>
<text x="48.8" y="112">15</text>
<text x="48.8" y="113.9">17</text>
<text x="58.7" y="108.3">12</text>
<text x="58.7" y="110.2">14</text>
<text x="58.7" y="112">16</text>
<text x="58.7" y="113.9">18</text>
<text x="106.3" y="108.3">11</text>
<text x="106.3" y="110.2">12</text>
<text x="106.3" y="112">13</text>
<text x="106.3" y="113.9">14</text>
<text x="110.1" y="109.4">NC</text>
<text x="110.1" y="111.3">NC</text>
<text x="110.1" y="113.1">GND</text>
<text x="153.2" y="109.4">GND</text>
<text x="154.6" y="113.1">NC</text>
<text x="154.6" y="111.3">NC</text>
<text x="158.9" y="113.9">34</text>
<text x="158.9" y="112">35</text>
<text x="158.9" y="110.2">36</text>
<text x="158.9" y="108.3">37</text>
<text x="213.9" y="110.2">11</text>
<text x="213.9" y="112">13</text>
<text x="213.9" y="113.9">15</text>
<text x="215" y="108.3">9</text>
<text x="223.8" y="108.3">10</text>
<text x="223.8" y="110.2">12</text>
<text x="223.8" y="112">14</text>
<text x="223.8" y="113.9">16</text>
<text x="48.8" y="115.7">19</text>
<text x="48.8" y="117.6">21</text>
<text x="58.7" y="115.7">20</text>
<text x="58.7" y="117.6">22</text>
<text x="106.3" y="115.7">15</text>
<text x="110.1" y="115">NC</text>
<text x="110.1" y="116.8">GND</text>
<text x="151.2" y="115">RESET</text>
<text x="154.6" y="116.8">NC</text>
<text x="158.9" y="115.7">33</text>
<text x="213.9" y="115.7">17</text>
<text x="213.9" y="117.6">19</text>
<text x="213.9" y="119.4">21</text>
<text x="223.8" y="115.7">18</text>
<text x="223.8" y="117.6">20</text>
<text x="223.8" y="119.4">22</text>
<text x="119.6" y="124.8" transform="rotate(-90 119.6 124.8)">NC</text>
<text x="121.5" y="124.8" transform="rotate(-90 121.5 124.8)">NC</text>
<text x="123.3" y="124.8" transform="rotate(-90 123.3 124.8)">NC</text>
<text x="125.2" y="124.8" transform="rotate(-90 125.2 124.8)">NC</text>
<text x="127" y="124.8" transform="rotate(-90 127 124.8)">NC</text>
<text x="128.9" y="124.8" transform="rotate(-90 128.9 124.8)">SPI_MISO</text>
<text x="130.7" y="124.8" transform="rotate(-90 130.7 124.8)">SPI_SCK</text>
<text x="132.6" y="124.8" transform="rotate(-90 132.6 124.8)">SPI_MOSI</text>
<text x="134.4" y="124.8" transform="rotate(-90 134.4 124.8)">SPI_SS</text>
<text x="136.3" y="124.8" transform="rotate(-90 136.3 124.8)">GND</text>
<text x="138.2" y="124.8" transform="rotate(-90 138.2 124.8)">VDD_3V3</text>
<text x="140" y="124.8" transform="rotate(-90 140 124.8)">VDD_3V3</text>
<text x="141.9" y="124.8" transform="rotate(-90 141.9 124.8)">GND</text>
<text x="143.7" y="124.8" transform="rotate(-90 143.7 124.8)">UART2_RTS</text>
<text x="145.6" y="124.8" transform="rotate(-90 145.6 124.8)">UART2_CTS</text>
<text x="147.4" y="124.8" transform="rotate(-90 147.4 124.8)">UART2_RXD</text>
<text x="149.3" y="124.8" transform="rotate(-90 149.3 124.8)">UART2_TXD</text>
<text x="118.5" y="128.6" transform="rotate(-90 118.5 128.6)">16</text>
<text x="120.3" y="128.6" transform="rotate(-90 120.3 128.6)">17</text>
<text x="122.2" y="128.6" transform="rotate(-90 122.2 128.6)">18</text>
<text x="124.1" y="128.6" transform="rotate(-90 124.1 128.6)">19</text>
<text x="125.9" y="128.6" transform="rotate(-90 125.9 128.6)">20</text>
<text x="127.8" y="128.6" transform="rotate(-90 127.8 128.6)">21</text>
<text x="129.6" y="128.6" transform="rotate(-90 129.6 128.6)">22</text>
<text x="131.5" y="128.6" transform="rotate(-90 131.5 128.6)">23</text>
<text x="133.3" y="128.6" transform="rotate(-90 133.3 128.6)">24</text>
<text x="135.2" y="128.6" transform="rotate(-90 135.2 128.6)">25</text>
<text x="137" y="128.6" transform="rotate(-90 137 128.6)">26</text>
<text x="138.9" y="128.6" transform="rotate(-90 138.9 128.6)">27</text>
<text x="140.7" y="128.6" transform="rotate(-90 140.7 128.6)">28</text>
<text x="142.6" y="128.6" transform="rotate(-90 142.6 128.6)">29</text>
<text x="144.4" y="128.6" transform="rotate(-90 144.4 128.6)">30</text>
<text x="146.3" y="128.6" transform="rotate(-90 146.3 128.6)">31</text>
<text x="148.1" y="128.6" transform="rotate(-90 148.1 128.6)">32</text>
<text x="195.6" y="155">COMPANY:</text>
<text x="195.6" y="164.3">TITLE:</text>
<text x="203.2" y="179.2">CODE:</text>
<text x="220.9" y="179.2">SIZE:</text>
<text x="247.8" y="179.2">DRAWING NO:</text>
<text x="280.2" y="179.2">REV:</text>
<text x="195.8" y="195.8">SCALE:</text>
<text x="255.2" y="195.8">SHEET:</text>
<text x="265" y="195.8">OF</text>
</g>
<text font-size="1.3" x="217.7" y="195.7">CHECKED DATE:</text>
</svg>
